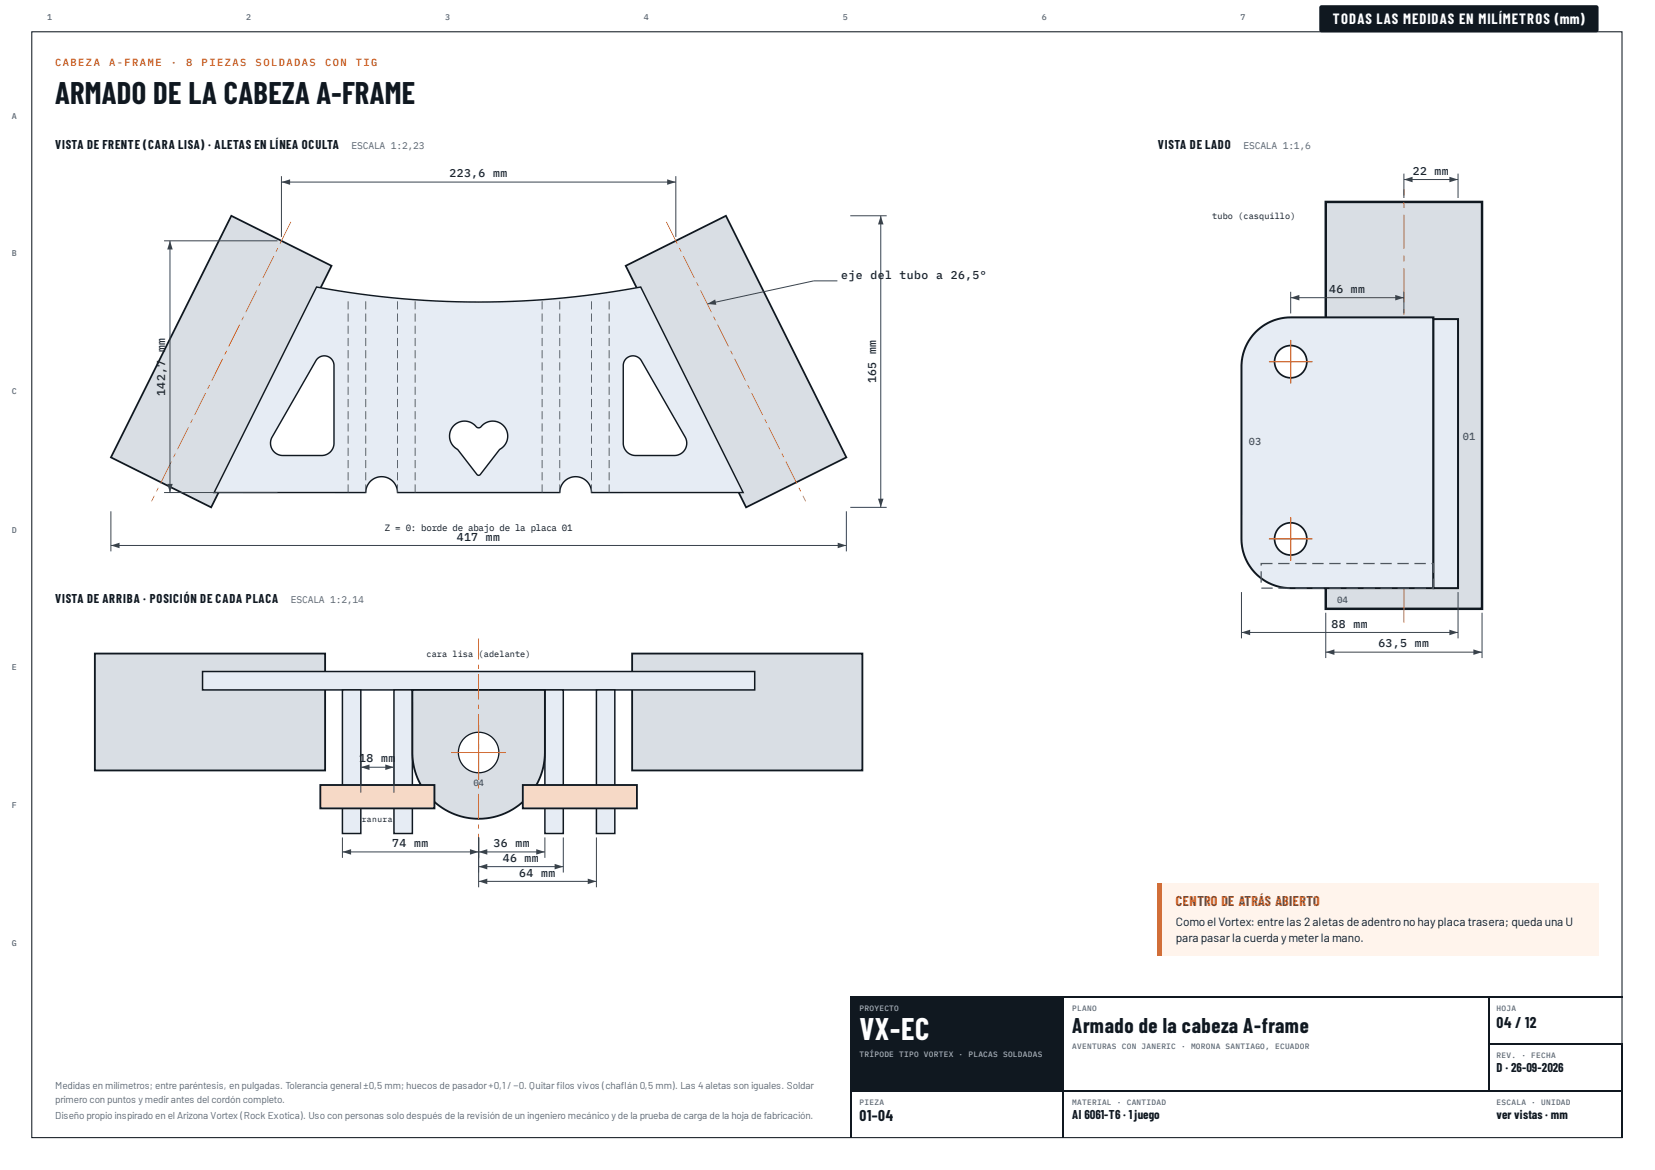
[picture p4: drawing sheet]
<svg xmlns="http://www.w3.org/2000/svg" width="420mm" height="297mm" viewBox="0 0 420 297" stroke-linecap="round" stroke-linejoin="round" font-family="sans-serif">
<path d="M8.1 8.1h403.7v280.7h-403.7z" fill="none" stroke="#101820" stroke-width=".26"/>
<path d="M58.7 54.8l25.5 12.7-30.6 61.3-25.4-12.7z" fill="#d9dee4"/>
<path d="M58.7 54.8l25.5 12.7-30.6 61.3-25.4-12.7z" fill="none" stroke="#101820" stroke-width=".45"/>
<path d="M73.8 56.3l.1 .1-2.7 5.5-.2-.1zM70.5 62.9l.1 .1-.4 .9h-.2zM69.4 65l.2 .1-2.8 5.5-.1-.1zM66.1 71.6l.2 .1-.5 .9h-.1zM65.1 73.7l.2 .1-2.8 5.5-.2-.1zM61.8 80.3l.1 .1-.4 .9h-.2zM60.8 82.4h.1l-2.7 5.6-.2-.1zM57.4 89l.2 .1-.4 .9-.2-.1zM56.4 91.1h.2l-2.8 5.6-.1-.1zM53.1 97.7l.2 .1-.5 .9-.1-.1zM52.1 99.7l.2 .1-2.8 5.6-.2-.1zM48.8 106.4l.1 .1-.4 .9-.2-.1zM47.8 108.4l.1 .1-2.7 5.6-.2-.1zM44.4 115.1l.2 .1-.4 .9-.2-.1zM43.4 117.1l.2 .1-2.8 5.6-.1-.1zM40.1 123.8l.2 .1-.5 .9-.1-.1zM39.1 125.8l.2 .1-.7 1.4-.2-.1z" fill="#e0621b"/>
<path d="M158.9 67.5l25.4-12.7 30.6 61.3-25.5 12.7z" fill="#d9dee4"/>
<path d="M158.9 67.5l25.4-12.7 30.6 61.3-25.5 12.7z" fill="none" stroke="#101820" stroke-width=".45"/>
<path d="M169.1 56.4l.2-.1 2.7 5.5-.1 .1zM172.4 63l.2-.1 .5 1h-.2zM173.4 65.1l.2-.1 2.8 5.5-.2 .1zM176.8 71.7l.1-.1 .5 1h-.2zM177.8 73.8l.1-.1 2.8 5.5-.2 .1zM181.1 80.4l.2-.1 .4 1h-.1zM182.1 82.4h.2l2.7 5.5-.1 .1zM185.4 89.1l.2-.1 .5 .9-.2 .1zM186.4 91.1h.2l2.8 5.5-.2 .1zM189.8 97.8l.1-.1 .5 .9-.2 .1zM190.8 99.8l.1-.1 2.8 5.6-.2 .1zM194.1 106.5l.2-.1 .4 .9-.1 .1zM195.1 108.5l.2-.1 2.7 5.6-.1 .1zM198.4 115.2l.2-.1 .5 .9-.2 .1zM199.4 117.2l.2-.1 2.8 5.6-.2 .1zM202.8 123.9l.1-.1 .5 .9-.2 .1zM203.8 125.9l.1-.1 .7 1.4-.1 .1z" fill="#e0621b"/>
<path d="M80.4 72.9a224.1 224.1 0 0 0 82.3 0l26 52.1h-38.5a4.1 4.1 0 0 0-4-4 4.1 4.1 0 0 0-4.1 4h-41.1a4.1 4.1 0 0 0-4.1-4 4.1 4.1 0 0 0-4.1 4h-38.4zM80.6 91.1l-11.5 19.8a3.1 3.1 0 0 0 2.7 4.7h9.9a3.1 3.1 0 0 0 3.1-3.1v-19.7a2.46 2.46 0 0 0-1.5-2.3 2.46 2.46 0 0 0-2.7 .6zM159 91.1l-.6 .8-.2 .7v19.9a3.1 3.1 0 0 0 3.2 3.1h9.8a3.1 3.1 0 0 0 2.7-4.7l-11.1-19.3a2.46 2.46 0 0 0-3.8-.5zM115.2 108l-.7 1-.3 1.2v1l.3 1.2 .7 1 1.1 .8 4.8 6.3 .5 .2 .3-.2 4.8-6.3 1.4-1.2 .5-.8 .3-1.2-.1-1.1-.4-1.1-.8-1-.8-.5-1.2-.4h-1l-1.2 .4-1 .7a1.07 1.07 0 0 1-1 .6 1.07 1.07 0 0 1-.9-.8l-1.1-.6-1.5-.3-1.4 .3z" fill-rule="evenodd" fill="#e6ecf4"/>
<path d="M80.4 72.9a224.1 224.1 0 0 0 82.3 0l26 52.1h-38.5a4.1 4.1 0 0 0-4-4 4.1 4.1 0 0 0-4.1 4h-41.1a4.1 4.1 0 0 0-4.1-4 4.1 4.1 0 0 0-4.1 4h-38.4zM80.6 91.1a2.46 2.46 0 0 1 2.7-.6 2.46 2.46 0 0 1 1.5 2.3v19.7a3.1 3.1 0 0 1-3.1 3.1h-9.9a3.1 3.1 0 0 1-2.7-4.7zM159 91.1a2.46 2.46 0 0 1 3.8 .5l11.1 19.3a3.1 3.1 0 0 1-2.7 4.7h-9.8a3.1 3.1 0 0 1-3.2-3.1v-19.9l.2-.7zM115.2 108l1.3-.8 1.4-.3 1.5 .3 1.1 .7a1.14 1.14 0 0 0 1 .7 1.14 1.14 0 0 0 1.1-.8l.8-.5 1.2-.4h1l1.2 .4 .8 .5 .8 1 .4 1.1 .1 1.1-.3 1.2-.5 .8-1.4 1.2-4.8 6.3-.3 .2-.5-.2-4.8-6.3-1.1-.8-.7-1-.3-1.2v-1l.3-1.2z" fill="none" stroke="#101820" stroke-width=".36"/>
<g fill="#4a5663">
<path d="M105.3 123h.2v2h-.2zM105.3 119.9h.2v2h-.2zM105.3 116.8h.2v2h-.2zM105.3 113.7h.2v2h-.2zM105.3 110.6h.2v2h-.2zM105.3 107.5h.2v2h-.2zM105.3 104.4h.2v2h-.2zM105.3 101.3h.2v2h-.2zM105.3 98.2h.2v2h-.2zM105.3 95.1h.2v2h-.2zM105.3 92h.2v2h-.2zM105.3 88.9h.2v2h-.2zM105.3 85.8h.2v2.1h-.2zM105.3 82.7h.2v2.1h-.2zM105.3 79.6h.2v2.1h-.2zM105.3 76.5h.2v2.1h-.2z"/>
<path d="M100.8 123h.2v2h-.2zM100.8 119.9h.2v2h-.2zM100.8 116.8h.2v2h-.2zM100.8 113.7h.2v2h-.2zM100.8 110.6h.2v2h-.2zM100.8 107.5h.2v2h-.2zM100.8 104.4h.2v2h-.2zM100.8 101.3h.2v2h-.2zM100.8 98.2h.2v2h-.2zM100.8 95.1h.2v2h-.2zM100.8 92h.2v2h-.2zM100.8 88.9h.2v2h-.2zM100.8 85.8h.2v2.1h-.2zM100.8 82.7h.2v2.1h-.2zM100.8 79.6h.2v2.1h-.2zM100.8 76.5h.2v2.1h-.2z"/>
<path d="M137.5 123h.3v2h-.3zM137.5 119.9h.3v2h-.3zM137.5 116.8h.3v2h-.3zM137.5 113.7h.3v2h-.3zM137.5 110.6h.3v2h-.3zM137.5 107.5h.3v2h-.3zM137.5 104.4h.3v2h-.3zM137.5 101.3h.3v2h-.3zM137.5 98.2h.3v2h-.3zM137.5 95.1h.3v2h-.3zM137.5 92h.3v2h-.3zM137.5 88.9h.3v2h-.3zM137.5 85.8h.3v2.1h-.3zM137.5 82.7h.3v2.1h-.3zM137.5 79.6h.3v2.1h-.3zM137.5 76.5h.3v2.1h-.3z"/>
<path d="M142 123h.2v2h-.2zM142 119.9h.2v2h-.2zM142 116.8h.2v2h-.2zM142 113.7h.2v2h-.2zM142 110.6h.2v2h-.2zM142 107.5h.2v2h-.2zM142 104.4h.2v2h-.2zM142 101.3h.2v2h-.2zM142 98.2h.2v2h-.2zM142 95.1h.2v2h-.2zM142 92h.2v2h-.2zM142 88.9h.2v2h-.2zM142 85.8h.2v2.1h-.2zM142 82.7h.2v2.1h-.2zM142 79.6h.2v2.1h-.2zM142 76.5h.2v2.1h-.2z"/>
<path d="M92.7 123h.3v2h-.3zM92.7 119.9h.3v2h-.3zM92.7 116.8h.3v2h-.3zM92.7 113.7h.3v2h-.3zM92.7 110.6h.3v2h-.3zM92.7 107.5h.3v2h-.3zM92.7 104.4h.3v2h-.3zM92.7 101.3h.3v2h-.3zM92.7 98.2h.3v2h-.3zM92.7 95.1h.3v2h-.3zM92.7 92h.3v2h-.3zM92.7 88.9h.3v2h-.3zM92.7 85.8h.3v2.1h-.3zM92.7 82.7h.3v2.1h-.3zM92.7 79.6h.3v2.1h-.3zM92.7 76.5h.3v2.1h-.3z"/>
<path d="M88.3 123h.2v2h-.2zM88.3 119.9h.2v2h-.2zM88.3 116.8h.2v2h-.2zM88.3 113.7h.2v2h-.2zM88.3 110.6h.2v2h-.2zM88.3 107.5h.2v2h-.2zM88.3 104.4h.2v2h-.2zM88.3 101.3h.2v2h-.2zM88.3 98.2h.2v2h-.2zM88.3 95.1h.2v2h-.2zM88.3 92h.2v2h-.2zM88.3 88.9h.2v2h-.2zM88.3 85.8h.2v2.1h-.2zM88.3 82.7h.2v2.1h-.2zM88.3 79.6h.2v2.1h-.2zM88.3 76.5h.2v2.1h-.2z"/>
<path d="M150.1 123h.2v2h-.2zM150.1 119.9h.2v2h-.2zM150.1 116.8h.2v2h-.2zM150.1 113.7h.2v2h-.2zM150.1 110.6h.2v2h-.2zM150.1 107.5h.2v2h-.2zM150.1 104.4h.2v2h-.2zM150.1 101.3h.2v2h-.2zM150.1 98.2h.2v2h-.2zM150.1 95.1h.2v2h-.2zM150.1 92h.2v2h-.2zM150.1 88.9h.2v2h-.2zM150.1 85.8h.2v2.1h-.2zM150.1 82.7h.2v2.1h-.2zM150.1 79.6h.2v2.1h-.2zM150.1 76.5h.2v2.1h-.2z"/>
<path d="M154.5 123h.3v2h-.3zM154.5 119.9h.3v2h-.3zM154.5 116.8h.3v2h-.3zM154.5 113.7h.3v2h-.3zM154.5 110.6h.3v2h-.3zM154.5 107.5h.3v2h-.3zM154.5 104.4h.3v2h-.3zM154.5 101.3h.3v2h-.3zM154.5 98.2h.3v2h-.3zM154.5 95.1h.3v2h-.3zM154.5 92h.3v2h-.3zM154.5 88.9h.3v2h-.3zM154.5 85.8h.3v2.1h-.3zM154.5 82.7h.3v2.1h-.3zM154.5 79.6h.3v2.1h-.3zM154.5 76.5h.3v2.1h-.3z"/>
</g>
<path d="M28.2 129.8v10.2M28.2 138.5h186.7M214.9 129.8v10.2" fill="none" stroke="#39434d" stroke-width=".25"/>
<g fill="#39434d">
<path d="M212.7 137.8l2.2 .7-2.2 .7z"/>
<path d="M28.2 138.5l2.2-.7v1.4z"/>
</g>
<path d="M215.9 54.8h9.2M223.6 54.8v74M215.9 128.8h9.2" fill="none" stroke="#39434d" stroke-width=".25"/>
<g fill="#39434d">
<path d="M223.6 54.8l.7 2.2h-1.4z"/>
<path d="M222.9 126.6h1.4l-.7 2.2z"/>
</g>
<path d="M71.5 44.7v15.4M71.5 46.2h100.1M171.6 44.7v15.4" fill="none" stroke="#39434d" stroke-width=".25"/>
<g fill="#39434d">
<path d="M169.4 45.5l2.2 .7-2.2 .7z"/>
<path d="M71.5 46.2l2.2-.7v1.4z"/>
</g>
<path d="M206.6 71.3l-27 5.9" fill="none" stroke="#39434d" stroke-width=".25"/>
<path d="M179.6 77.2l2-1.2 .3 1.4z" fill="#39434d"/>
<path d="M41.7 61.1h28.8M43.2 61.1v63.9M206.6 71.3h6M41.7 125h28.8" fill="none" stroke="#39434d" stroke-width=".25"/>
<g fill="#39434d">
<path d="M43.2 61.1l.7 2.2h-1.4z"/>
<path d="M42.5 122.8h1.4l-.7 2.2z"/>
</g>
<path d="M336.6 51.3h39.7v103.3h-39.7z" fill="#d9dee4"/>
<path d="M336.6 51.3h39.7v103.3h-39.7z" fill="none" stroke="#101820" stroke-width=".62" stroke-linecap="butt"/>
<path d="M356.3 149.4h.3v8.7h-.3zM356.3 146.2h.3v1.5h-.3zM356.3 135.9h.3v8.6h-.3zM356.3 132.7h.3v1.4h-.3zM356.3 122.3h.3v8.6h-.3zM356.3 119.1h.3v1.5h-.3zM356.3 108.7h.3v8.7h-.3zM356.3 105.6h.3v1.4h-.3zM356.3 95.2h.3v8.6h-.3zM356.3 92h.3v1.5h-.3zM356.3 81.6h.3v8.7h-.3zM356.3 78.5h.3v1.4h-.3zM356.3 68.1h.3v8.6h-.3zM356.3 64.9h.3v1.5h-.3zM356.3 54.5h.3v8.7h-.3zM356.3 51.4h.3v1.4h-.3zM356.3 48.1h.3v1.5h-.3z" fill="#e0621b"/>
<path d="M318.9 84.2a12.5 12.5 0 0 1 8.8-3.6h36.2v68.7h-36.2a12.5 12.5 0 0 1-12.5-12.5v-44.1a12.5 12.5 0 0 1 3.7-8.5z" fill-rule="evenodd" fill="#e6ecf4"/>
<path d="M318.9 84.2a12.5 12.5 0 0 1 8.8-3.6h36.2v68.7h-36.2a12.5 12.5 0 0 1-12.5-12.5v-44.1a12.5 12.5 0 0 1 3.7-8.5z" fill="none" stroke="#101820" stroke-width=".5"/>
<circle cx="327.7" cy="91.8" r="4.1" fill="#fff"/>
<circle cx="327.7" cy="91.8" r="4.1" fill="none" stroke="#101820" stroke-width=".43"/>
<path d="M322.2 91.8h11M327.7 86.3v11" fill="none" stroke="#d9571a" stroke-width=".32"/>
<circle cx="327.7" cy="136.8" r="4.1" fill="#fff"/>
<circle cx="327.7" cy="136.8" r="4.1" fill="none" stroke="#101820" stroke-width=".43"/>
<path d="M322.2 136.8h11M327.7 131.3v11" fill="none" stroke="#d9571a" stroke-width=".32"/>
<path d="M363.9 81h6.3v68.3h-6.3z" fill="#e6ecf4"/>
<path d="M363.9 81h6.3v68.3h-6.3z" fill="none" stroke="#101820" stroke-width=".5"/>
<path d="M324.5 142.9h2.9v.3h-2.9zM328.9 142.9h2.8v.3h-2.8zM333.2 142.9h2.9v.3h-2.9zM337.5 142.9h2.9v.3h-2.9zM341.8 142.9h2.9v.3h-2.9zM346.1 142.9h2.9v.3h-2.9zM350.5 142.9h2.9v.3h-2.9zM354.8 142.9h2.9v.3h-2.9zM359.1 142.9h2.9v.3h-2.9zM363.4 142.9h.7v2.5h-.3v-2.3h.1v.1h-.5zM363.8 146.9h.3v2.6h-.6v-.4h.4v.2h-.1zM359.2 149.1h2.8v.4h-2.8zM354.8 149.1h2.9v.4h-2.9zM350.5 149.1h2.9v.4h-2.9zM346.2 149.1h2.9v.4h-2.9zM341.9 149.1h2.8v.4h-2.8zM337.5 149.1h2.9v.4h-2.9zM333.2 149.1h2.9v.4h-2.9zM328.9 149.1h2.9v.4h-2.9zM324.6 149.1h2.9v.4h-2.9zM320.2 149.1h2.9v.4h-2.9zM320 145h.4v2.9h-.4zM320 142.9h3.1v.3h-2.9v-.1h.2v.5h-.4z" fill="#4a5663"/>
<path d="M315.2 150.3v11.8M370.2 150.3v11.8M315.2 160.6h55" fill="none" stroke="#39434d" stroke-width=".25"/>
<g fill="#39434d">
<path d="M368 159.9l2.2 .7-2.2 .7z"/>
<path d="M315.2 160.6l2.2-.7v1.4z"/>
</g>
<path d="M327.7 74.1v5.5M327.7 75.6h28.7M356.4 74.1v5.5" fill="none" stroke="#39434d" stroke-width=".25"/>
<g fill="#39434d">
<path d="M354.2 74.9l2.2 .7-2.2 .7z"/>
<path d="M327.7 75.6l2.2-.7v1.4z"/>
</g>
<path d="M356.4 44.1v6.2M356.4 45.6h13.8M370.2 44.1v6.2" fill="none" stroke="#39434d" stroke-width=".25"/>
<g fill="#39434d">
<path d="M368 44.9l2.2 .7-2.2 .7z"/>
<path d="M356.4 45.6l2.2-.7v1.4z"/>
</g>
<path d="M336.6 155.6v11.5M376.3 155.6v11.5M336.6 165.6h39.7" fill="none" stroke="#39434d" stroke-width=".25"/>
<g fill="#39434d">
<path d="M374.1 164.9l2.2 .7-2.2 .7z"/>
<path d="M336.6 165.6l2.2-.7v1.4z"/>
</g>
<path d="M294 224.1h111.9v18.5h-111.9z" fill="#fff4ec"/>
<path d="M294 224.1h1v18.5h-1z" fill="#e0621b"/>
<path d="M24.1 165.9h58.4v29.7h-58.4z" fill="#d9dee4"/>
<path d="M24.1 165.9h58.4v29.7h-58.4z" fill="none" stroke="#101820" stroke-width=".47"/>
<path d="M160.5 165.9h58.5v29.7h-58.5z" fill="#d9dee4"/>
<path d="M160.5 165.9h58.5v29.7h-58.5z" fill="none" stroke="#101820" stroke-width=".47"/>
<path d="M51.4 170.5h140.2v4.6h-140.2z" fill="#e6ecf4"/>
<path d="M51.4 170.5h140.2v4.6h-140.2z" fill="none" stroke="#101820" stroke-width=".38"/>
<path d="M100 175.1h4.7v36.5h-4.7z" fill="#e6ecf4"/>
<path d="M100 175.1h4.7v36.5h-4.7z" fill="none" stroke="#101820" stroke-width=".38"/>
<path d="M138.3 175.1h4.7v36.5h-4.7z" fill="#e6ecf4"/>
<path d="M138.3 175.1h4.7v36.5h-4.7z" fill="none" stroke="#101820" stroke-width=".38"/>
<path d="M86.9 175.1h4.7v36.5h-4.7z" fill="#e6ecf4"/>
<path d="M86.9 175.1h4.7v36.5h-4.7z" fill="none" stroke="#101820" stroke-width=".38"/>
<path d="M151.4 175.1h4.7v36.5h-4.7z" fill="#e6ecf4"/>
<path d="M151.4 175.1h4.7v36.5h-4.7z" fill="none" stroke="#101820" stroke-width=".38"/>
<path d="M104.7 175.1h33.6v15.9a16.8 16.8 0 0 1-16.6 16.9 16.8 16.8 0 0 1-17-16.5z" fill-rule="evenodd" fill="#d9dee4"/>
<path d="M104.7 175.1h33.6v15.9a16.8 16.8 0 0 1-16.6 16.9 16.8 16.8 0 0 1-17-16.5z" fill="none" stroke="#101820" stroke-width=".47"/>
<circle cx="121.5" cy="191" r="5.1" fill="#fff"/>
<circle cx="121.5" cy="191" r="5.1" fill="none" stroke="#101820" stroke-width=".32"/>
<path d="M114.6 191h13.9M121.5 184.1v13.9" fill="none" stroke="#d9571a" stroke-width=".25"/>
<path d="M81.3 199.3h29v5.9h-29z" fill="#f6d9c6"/>
<path d="M81.3 199.3h29v5.9h-29z" fill="none" stroke="#101820" stroke-width=".47"/>
<path d="M132.7 199.3h29v5.9h-29z" fill="#f6d9c6"/>
<path d="M132.7 199.3h29v5.9h-29z" fill="none" stroke="#101820" stroke-width=".47"/>
<path d="M121.4 211.7h.2v6.4h-.2zM121.4 209.3h.2v1.1h-.2zM121.4 201.5h.2v6.5h-.2zM121.4 199.2h.2v1h-.2zM121.4 191.4h.2v6.5h-.2zM121.4 189h.2v1.1h-.2zM121.4 181.3h.2v6.4h-.2zM121.4 178.9h.2v1.1h-.2zM121.4 171.1h.2v6.5h-.2zM121.4 168.7h.2v1.1h-.2zM121.4 162.1h.2v5.4h-.2z" fill="#e0621b"/>
<path d="M121.5 212.6v5.2M121.5 216.3h16.8M138.3 212.6v5.2" fill="none" stroke="#39434d" stroke-width=".25"/>
<g fill="#39434d">
<path d="M136.1 215.6l2.2 .7-2.2 .7z"/>
<path d="M121.5 216.3l2.2-.7v1.4z"/>
</g>
<path d="M121.5 212.6v8.9M143 212.6v8.9M121.5 220h21.5" fill="none" stroke="#39434d" stroke-width=".25"/>
<g fill="#39434d">
<path d="M140.8 219.3l2.2 .7-2.2 .7z"/>
<path d="M121.5 220l2.2-.7v1.4z"/>
</g>
<path d="M121.5 212.6v12.6M151.4 212.6v12.6M121.5 223.7h29.9" fill="none" stroke="#39434d" stroke-width=".25"/>
<g fill="#39434d">
<path d="M149.2 223l2.2 .7-2.2 .7z"/>
<path d="M121.5 223.7l2.2-.7v1.4z"/>
</g>
<path d="M86.9 212.6v5.2M86.9 216.3h34.6M121.5 212.6v5.2" fill="none" stroke="#39434d" stroke-width=".25"/>
<g fill="#39434d">
<path d="M119.3 215.6l2.2 .7-2.2 .7z"/>
<path d="M86.9 216.3l2.2-.7v1.4z"/>
</g>
<path d="M91.6 193.3v7.9M91.6 194.8h8.4M100 193.3v7.9" fill="none" stroke="#39434d" stroke-width=".25"/>
<g fill="#39434d">
<path d="M97.8 194.1l2.2 .7-2.2 .7z"/>
<path d="M91.6 194.8l2.2-.7v1.4z"/>
</g>
<path d="M215.9 253.1h196.1M216 252.9v36" fill="none" stroke="#101820" stroke-width=".26"/>
<path d="M216.2 253.2h53.9v23.8h-53.9z" fill="#101820"/>
<path d="M270 253.2v35.7M378 253.2v23.8M216.2 276.9h195.8M378.1 265h33.9M411.8 265.1v23.8" fill="none" stroke="#101820" stroke-width=".26"/>
<path d="M335.1 1.5l.5-.2h69.7l.4 .2 .2 .4v5.7l-.2 .4-.4 .2h-69.7l-.5-.2-.1-.4v-5.7z" fill="#101820"/>
<text font-size="7.8" fill="#101820" x="14" y="26.5">ARMADO DE LA CABEZA A-FRAME</text>
<text font-size="7.8" fill="#fff" x="218.3" y="264.1">VX-EC</text>
<text font-size="5.3" fill="#101820" x="272.3" y="262.2">Armado de la cabeza A-frame</text>
<g font-size="3.9" fill="#101820">
<text x="380" y="260.9">04 / 12</text>
<text x="218.3" y="284.7">01–04</text>
</g>
<text font-size="3.7" fill="#fff" x="338.4" y="6.1">TODAS LAS MEDIDAS EN MILÍMETROS (mm)</text>
<text font-size="3.5" fill="#9a3a07" x="298.6" y="229.9">CENTRO DE ATRÁS ABIERTO</text>
<g font-size="3.2" fill="#101820">
<text x="14" y="37.8">VISTA DE FRENTE (CARA LISA) · ALETAS EN LÍNEA OCULTA</text>
<text x="294" y="37.8">VISTA DE LADO</text>
<text x="14" y="153.2">VISTA DE ARRIBA · POSICIÓN DE CADA PLACA</text>
<text x="380" y="272.3">D · 26-09-2026</text>
<text x="272.3" y="284.2">Al 6061-T6 · 1 juego</text>
<text x="380" y="284.2">ver vistas · mm</text>
</g>
<g font-size="3" fill="#101820">
<text x="298.6" y="235">Comoel Vortex: entrelas 2aletas deadentronohayplaca trasera; queda una U</text>
<text x="298.6" y="239.2">para pasarla cuerda ymeterla mano.</text>
</g>
<g font-size="2.9" fill="#1a2530">
<text x="114.1" y="45">223,6 mm</text>
<text x="358.7" y="44.4">22 mm</text>
<text x="213.6" y="70.7">eje del tubo a 26,5°</text>
<text x="337.4" y="74.4">46 mm</text>
<text x="42" y="100.5" transform="rotate(-90 42 100.5)">142,7 mm</text>
<text x="222.4" y="97.3" transform="rotate(-90 222.4 97.3)">165 mm</text>
<text x="116" y="137.3">417 mm</text>
<text x="338.1" y="159.4">88 mm</text>
<text x="350" y="164.3">63,5 mm</text>
<text x="91.2" y="193.6">18 mm</text>
<text x="99.6" y="215.1">74 mm</text>
<text x="125.3" y="215.1">36 mm</text>
<text x="127.6" y="218.8">46 mm</text>
<text x="131.8" y="222.5">64 mm</text>
</g>
<g font-size="2.6" fill="#e0621b">
<text x="14" y="16.7">CABEZA</text>
<text x="27.7" y="16.7">A-FRAME</text>
<text x="43.4" y="16.7">·</text>
<text x="47.3" y="16.7">8</text>
<text x="51.2" y="16.7">PIEZAS</text>
<text x="64.9" y="16.7">SOLDADAS</text>
<text x="82.5" y="16.7">CON</text>
<text x="90.4" y="16.7">TIG</text>
</g>
<g font-size="2.6" fill="#1646a8">
<text x="317.1" y="113.1">03</text>
<text x="371.4" y="111.8">01</text>
</g>
<g font-size="2.5" fill="#5b6875">
<text x="89.3" y="37.8">ESCALA 1:2,23</text>
<text x="315.7" y="37.8">ESCALA 1:1,6</text>
<text x="73.9" y="153.2">ESCALA 1:2,14</text>
<text x="14" y="276.5">Medidas en milímetros; entre paréntesis, en pulgadas. Tolerancia general ±0,5 mm; huecos de pasador+0,1 / −0. Quitarflos vivos (chafán 0,5 mm). Las 4 aletas son iguales. Soldar</text>
<text x="14" y="279.9">primero con puntos ymedirantes del cordón completo.</text>
<text x="141.3" y="276.5">i</text>
<text x="157.7" y="276.5">l</text>
<text x="14" y="284.2">Diseño propio inspirado en el Arizona Vortex (Rock Exotica). Uso con personas solo después de la revisión de un ingeniero mecánico yde la prueba de carga de la hoja de fabricación.</text>
</g>
<text font-size="2.3" fill="#101820" x="97.7" y="134.9">Z = 0: borde de abajo de la placa 01</text>
<g font-size="2.3" fill="#1646a8">
<text x="339.5" y="153.1">04</text>
<text x="120.2" y="199.4">04</text>
</g>
<g font-size="2.2" fill="#101820">
<text x="307.8" y="55.6">tubo (casquillo)</text>
<text x="108.3" y="166.7">cara lisa</text>
<text x="121.5" y="166.7">(adelante)</text>
</g>
<g font-size="2.1" fill="#5b6875">
<text x="12" y="5">1</text>
<text x="62.5" y="5">2</text>
<text x="113" y="5">3</text>
<text x="163.5" y="5">4</text>
<text x="214" y="5">5</text>
<text x="264.5" y="5">6</text>
<text x="315" y="5">7</text>
<text x="365.5" y="5">8</text>
<text x="3" y="30.2">A</text>
<text x="3" y="65.1">B</text>
<text x="3" y="100">C</text>
<text x="3" y="135.2">D</text>
<text x="3" y="170.1">E</text>
<text x="3" y="205.1">F</text>
<text x="3" y="240.2">G</text>
</g>
<text font-size="2" fill="#101820" x="91.9" y="208.8">ranura</text>
<g font-size="2" fill="#9fb0c1">
<text x="218.3" y="256.6">PROYECTO</text>
<text x="218.3" y="268.3">TRÍPODE TIPO VORTEX · PLACAS SOLDADAS</text>
</g>
<g font-size="2" fill="#5b6875">
<text x="272.3" y="256.6">PLANO</text>
<text x="380" y="256.6">HOJA</text>
<text x="272.3" y="266.2">AVENTURAS CON JANERIC · MORONA SANTIAGO, ECUADOR</text>
<text x="380" y="268.6">REV. · FECHA</text>
<text x="218.3" y="280.5">PIEZA</text>
<text x="272.3" y="280.5">MATERIAL · CANTIDAD</text>
<text x="380" y="280.5">ESCALA · UNIDAD</text>
</g>
</svg>
